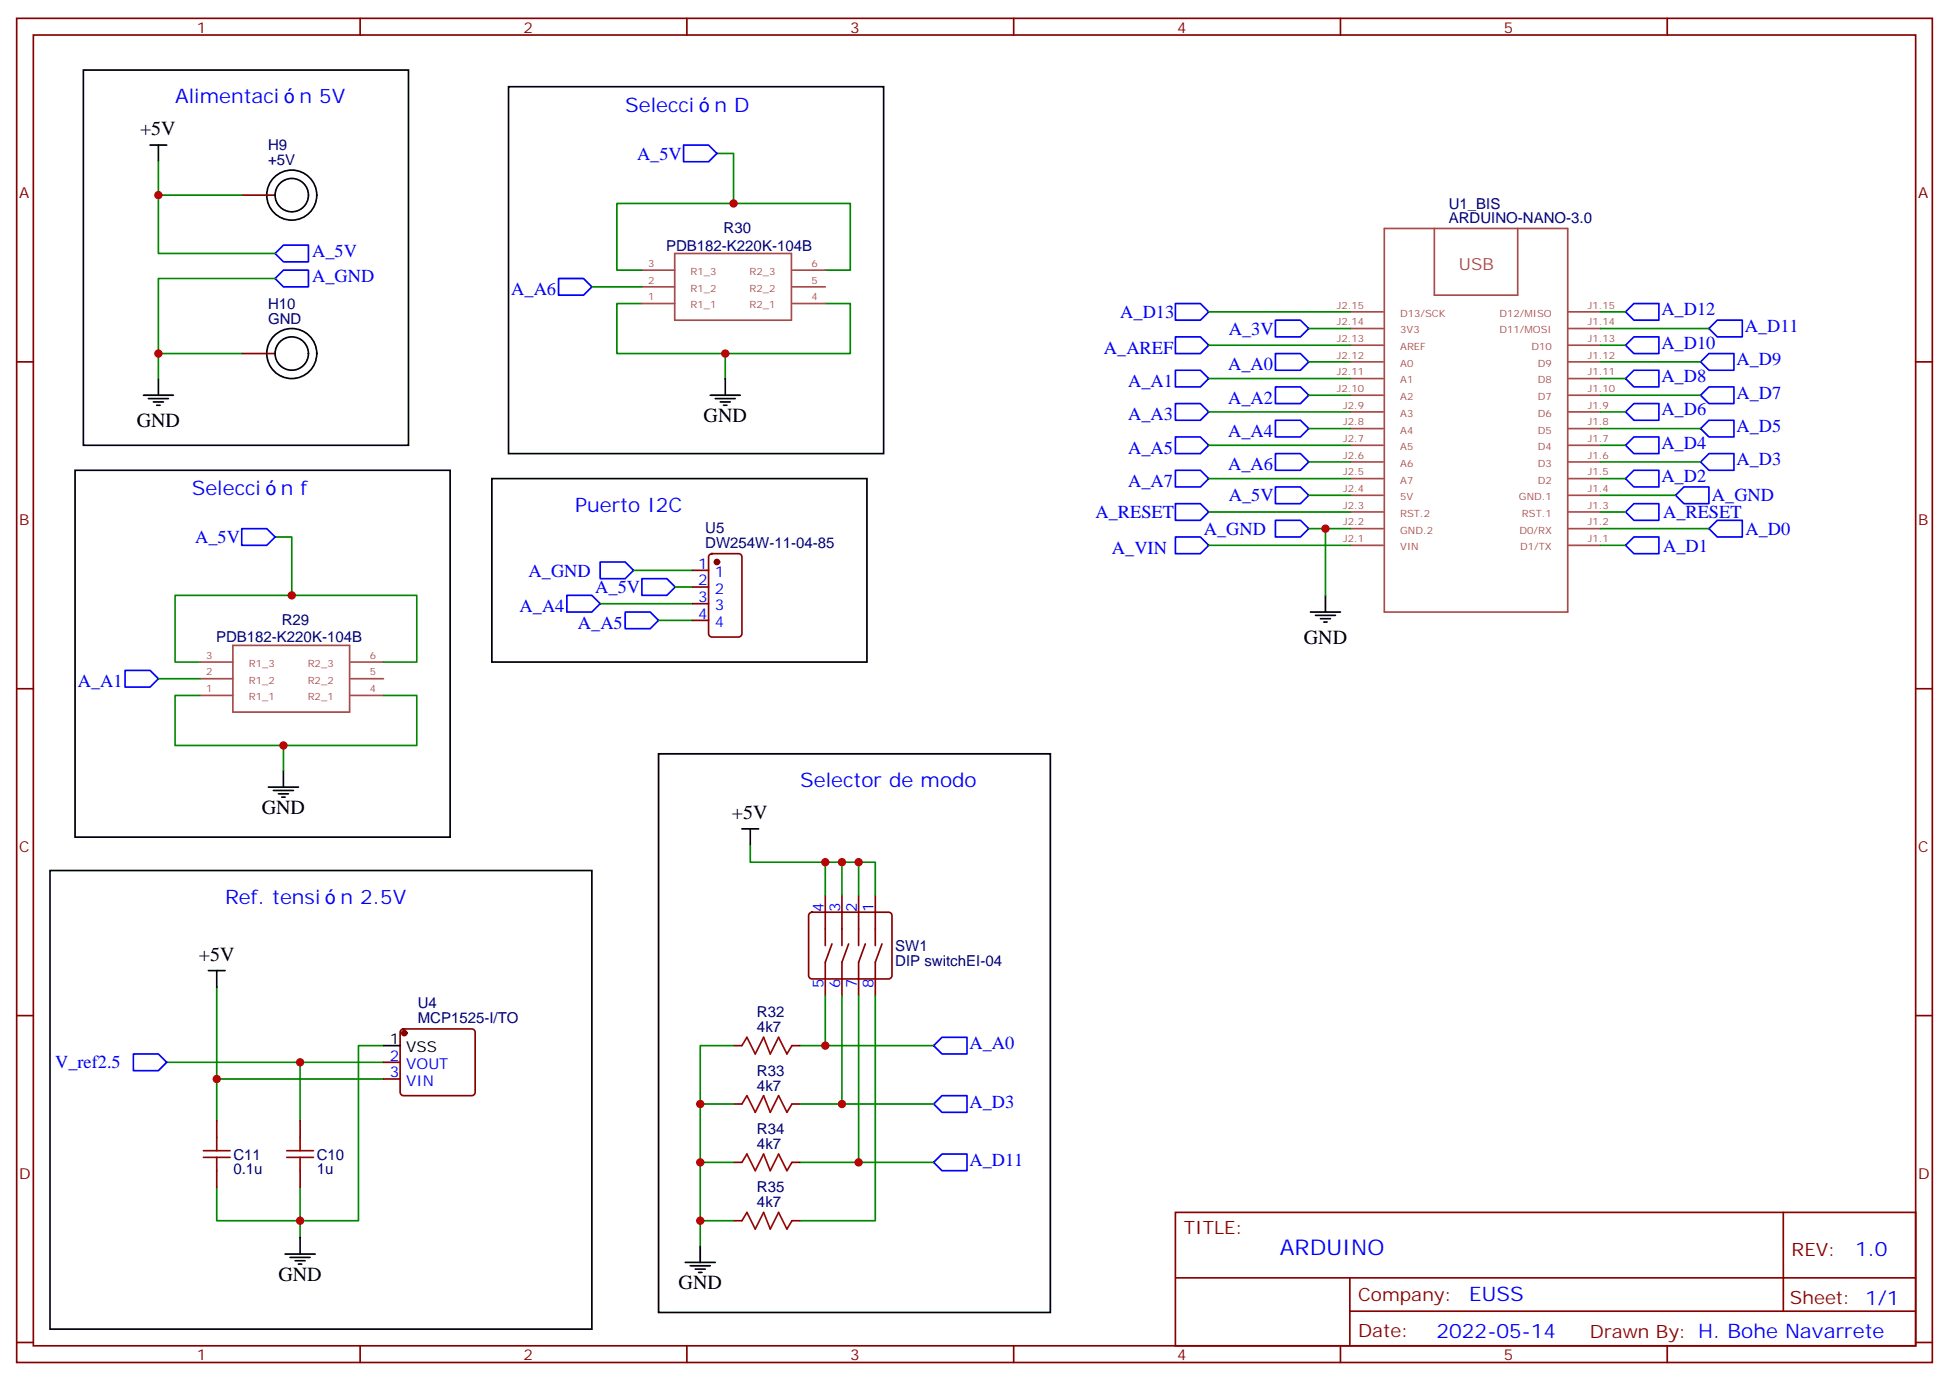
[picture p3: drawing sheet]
<svg xmlns="http://www.w3.org/2000/svg" width="412mm" height="292mm" viewBox="0 0 412 292" stroke-linecap="round" stroke-linejoin="round" font-family="sans-serif">
<g fill="none" stroke="#870000" stroke-width=".35">
<path d="M3.5 3.9h405.4v284.3h-405.4zM7.1 7.4h398.2v277.3h-398.2zM76.2 3.9v3.5M145.3 3.9v3.5M214.5 3.9v3.5M283.6 3.9v3.5M352.8 3.9v3.5M51.2 41.3h7M3.5 76.6h3.6M51.2 74.8h7M405.3 76.6h3.6M150.2 117.3l.4-.2h5.7a.71 .71 0 0 1 .7 .7v16.3a.76 .76 0 0 1-.7 .7h-5.7a.76 .76 0 0 1-.7-.7v-16.3z"/>
<path d="M146.4 120.6h3.5M146.4 124.2h3.5M146.4 127.7h3.5M146.4 131.2h3.5M3.5 145.7h3.6M405.3 145.7h3.6M171.3 193.2l.5-.2h16.2a.71 .71 0 0 1 .7 .7v12.7a.76 .76 0 0 1-.7 .7h-16.2a.76 .76 0 0 1-.7-.7v-12.7zM174.6 189.4v10.6M176 199.7l-1.4 3.9v7M178.2 189.4v10.6M179.6 199.7l-1.4 3.9v7M181.7 189.4v10.6"/>
<path d="M183.1 199.7l-1.4 3.9v7M185.2 189.4v10.6M186.6 199.7l-1.4 3.9v7M3.5 214.8h3.6M84.9 217.9l.5-.2h14.4a.71 .71 0 0 1 .7 .7v12.7a.76 .76 0 0 1-.7 .7h-14.4a.76 .76 0 0 1-.7-.7v-12.7zM405.3 214.8h3.6M45.9 237.1v3.5M63.5 237.1v3.5M81.1 224.7h3.6M81.1 228.2h3.6M155.2 221.2h1.8M155.2 233.5h1.8"/>
<path d="M167.6 221.2h1.7M167.6 233.5h1.7M45.9 247.6v3.6M63.5 247.6v3.6M155.2 245.9h1.8M155.2 258.2h1.8M167.6 245.9h1.7M167.6 258.2h1.7M248.7 256.5h156.6v28.2h-156.6zM377.3 256.5v20.9M248.7 270.3h156.5M285.6 277.4h119.6"/>
<path d="M285.6 270.3v14.1M3.5 284h3.6M76.2 284.7v3.5M145.3 284.7v3.5M214.5 284.7v3.5M283.6 284.7v3.5M352.8 284.7v3.5M405.3 284h3.6"/>
</g>
<g fill="none" stroke="#000" stroke-width=".35">
<path d="M17.6 14.8h68.8v79.4h-68.8zM107.6 18.3h79.4v77.7h-79.4zM31.7 30.7h3.6M33.5 30.7v3.5M15.9 99.5h79.3v77.6h-79.3zM30.3 83.6h6.4M31.4 84.3h4.2M32.5 85h2.1M33.2 85.7h.7M33.5 80.1v3.5M150.3 83.6h6.3M151.3 84.3h4.3"/>
<path d="M152.4 85h2.1M153.1 85.7h.7M153.5 80.1v3.5M104.1 101.2h79.3v38.9h-79.3zM277.3 129.5h6.3M278.3 130.2h4.3M279.4 130.9h2.1M280.1 131.6h.7M280.5 125.9v3.6M139.3 159.5h82.9v118.1h-82.9zM56.8 166.5h6.3M57.9 167.2h4.2"/>
<path d="M58.9 167.9h2.1M59.6 168.6h.7M60 163v3.5M157 175.3h3.5M158.7 175.3v3.6M10.6 184.1h114.6v97.1h-114.6zM44.1 205.3h3.5M45.9 205.3v3.5M81.1 221.2h3.6M60.3 265.3h6.4M61.4 266h4.2M62.4 266.7h2.2"/>
<path d="M63.1 267.4h.8M63.5 261.8v3.5M145 267.1h6.3M146 267.8h4.3M147.1 268.5h2.1M147.8 269.2h.7M148.2 263.5v3.6"/>
<circle cx="61.7" cy="41.3" r="3.5"/>
<circle cx="61.7" cy="41.3" r="5.3"/>
<circle cx="61.7" cy="74.8" r="3.5"/>
<circle cx="61.7" cy="74.8" r="5.3"/>
</g>
<g fill="none" stroke="#008700" stroke-width=".35">
<path d="M33.5 34.2v19.4h24.7M151.7 32.5h3.5v10.5h-24.7v14.2h5.3M33.5 41.3h17.7M58.2 58.9h-24.7v21.2M155.2 43h24.7v14.2h-5.3M33.5 74.8h17.7M125.2 60.7h10.6M135.8 64.2h-5.3v10.6h23M174.6 64.2h5.3v10.6h-26.4v5.3M255.8 73h30M255.8 66h30M276.9 69.5h8.9"/>
<path d="M276.9 76.6h8.9M338.7 69.5h22.9M338.7 76.6h21.1M338.7 73h5.3M338.7 66h5.3M255.8 87.1h30M255.8 94.2h30M255.8 80.1h30M276.9 83.6h8.9M276.9 90.7h8.9M276.9 97.7h8.9M338.7 83.6h21.1"/>
<path d="M338.7 87.1h5.3M338.7 90.7h21.1M338.7 94.2h5.3M338.7 80.1h5.3M338.7 97.7h21.1M58.2 113.6h3.5v12.3h-24.7v14.2h5.3M255.8 108.3h30M255.8 115.4h30M255.8 101.2h30M276.9 104.8h8.9M276.9 111.8h8.9M280.5 111.8v14.1"/>
<path d="M338.7 108.3h5.3M338.7 104.8h15.8M338.7 111.8h22.9M338.7 115.4h5.3M338.7 101.2h5.3M61.7 125.9h26.5v14.2h-7.1M127 127.7h19.4M134.1 120.6h12.3M139.3 131.2h7.1M142.9 124.2h3.5M33.5 143.6h8.8M42.3 147.1h-5.3v10.6h23"/>
<path d="M81.1 147.1h7.1v10.6h-28.2v5.3M158.7 178.9v3.5h26.5v7M174.6 182.4v7M178.2 182.4v7M181.7 182.4v7M45.9 208.8v19.4M174.6 210.6v10.6h-5.3M178.2 210.6v22.9h-8.9M181.7 210.6v35.3h-12.4M185.2 210.6v47.6h-15.9M35.3 224.7h28.2M81.1 228.2h-35.2v8.9"/>
<path d="M81.1 224.7h-17.6v12.4M81.1 221.2h-5.3v37h-12.3v-7M148.2 233.5h7M155.2 221.2h-7v42.3M174.6 221.2h23M178.2 233.5h19.4M45.9 251.2v7h17.6v3.6M148.2 258.2h7M148.2 245.9h7M181.7 245.9h15.9"/>
</g>
<path d="M157 221.2l1-1.8 1.8 3.6 1.8-3.6 1.4 3.6 1.7-3.6 1.8 3.6 1.1-1.8M157 233.5l1-1.7 1.8 3.5 1.8-3.5 1.4 3.5 1.7-3.5 1.8 3.5 1.1-1.8M43 244.8h5.7M43 243.4h5.7M45.9 240.6v2.8M45.9 244.8v2.8M60.7 244.8h5.6M60.7 243.4h5.6M63.5 240.6v2.8M63.5 244.8v2.8M157 245.9l1-1.8 1.8 3.5 1.8-3.5 1.4 3.5 1.7-3.5 1.8 3.5 1.1-1.7M157 258.2l1-1.7 1.8 3.5 1.8-3.5 1.4 3.5 1.7-3.5 1.8 3.5 1.1-1.8" fill="none" stroke="#a10000" stroke-width=".35"/>
<g fill="none" stroke="#00f" stroke-width=".35">
<path d="M144.6 30.7h5.3l1.8 1.8-1.8 1.7h-5.3zM58.2 53.6l1.8-1.7h5.3v3.5h-5.3zM58.2 58.9l1.8-1.7h5.3v3.5h-5.3zM118.2 58.9h5.3l1.7 1.8-1.7 1.7h-5.3zM248.7 78.3h5.3l1.8 1.8-1.8 1.7h-5.3zM248.7 71.3h5.3l1.8 1.7-1.8 1.8h-5.3zM248.7 64.2h5.3l1.8 1.8-1.8 1.7h-5.3zM269.9 67.7h5.3l1.7 1.8-1.7 1.8h-5.3zM269.9 74.8h5.3l1.7 1.8-1.7 1.7h-5.3zM345.7 78.3h5.3v3.5h-5.3l-1.7-1.7zM345.7 71.3h5.3v3.5h-5.3l-1.7-1.8zM345.7 64.2h5.3v3.5h-5.3l-1.7-1.7z"/>
<path d="M359.8 76.6l1.8-1.8h5.3v3.5h-5.3zM361.6 69.5l1.8-1.8h5.3v3.6h-5.3zM248.7 92.4h5.3l1.8 1.8-1.8 1.8h-5.3zM248.7 85.4h5.3l1.8 1.7-1.8 1.8h-5.3zM248.7 99.5h5.3l1.8 1.7-1.8 1.8h-5.3zM269.9 88.9h5.3l1.7 1.8-1.7 1.7h-5.3zM269.9 81.8h5.3l1.7 1.8-1.7 1.8h-5.3zM269.9 96h5.3l1.7 1.7-1.7 1.8h-5.3zM344 94.2l1.7-1.8h5.3v3.6h-5.3zM345.7 85.4h5.3v3.5h-5.3l-1.7-1.8zM359.8 83.6l1.8-1.8h5.3v3.6h-5.3zM361.6 96h5.3v3.5h-5.3l-1.8-1.8z"/>
<path d="M361.6 88.9h5.3v3.5h-5.3l-1.8-1.7zM51.2 111.8h5.2l1.8 1.8-1.8 1.8h-5.2zM127 118.9h5.3l1.8 1.7-1.8 1.8h-5.3zM248.7 113.6h5.3l1.8 1.8-1.8 1.7h-5.3zM248.7 106.5h5.3l1.8 1.8-1.8 1.8h-5.3zM269.9 110.1h5.3l1.7 1.7-1.7 1.8h-5.3zM269.9 103h5.3l1.7 1.8-1.7 1.7h-5.3zM344 108.3l1.7-1.8h5.3v3.6h-5.3zM344 115.4l1.7-1.8h5.3v3.5h-5.3zM344 101.2l1.7-1.7h5.3v3.5h-5.3zM354.5 104.8l1.8-1.8h5.3v3.5h-5.3zM361.6 111.8l1.8-1.7h5.3v3.5h-5.3z"/>
<path d="M119.9 125.9h5.3l1.8 1.8-1.8 1.8h-5.3zM132.3 129.5h5.3l1.7 1.7-1.7 1.8h-5.3zM135.8 122.4h5.3l1.8 1.8-1.8 1.7h-5.3zM26.5 141.8h5.2l1.8 1.8-1.8 1.7h-5.2zM199.3 219.4h5.3v3.6h-5.3l-1.7-1.8zM28.2 223h5.3l1.8 1.7-1.8 1.8h-5.3zM197.6 233.5l1.7-1.7h5.3v3.5h-5.3zM197.6 245.9l1.7-1.8h5.3v3.5h-5.3z"/>
</g>
<g fill="#870000" stroke="#870000" stroke-width=".35">
<circle cx="85.5" cy="218.5" r=".53"/>
<circle cx="151.7" cy="118.9" r=".53"/>
</g>
<g fill="none" stroke="#a64a4a" stroke-width=".35">
<path d="M135.8 57.2h7M142.8 53.6h24.7v14.1h-24.7zM167.7 57.2h6.9M292.9 48.3h38.8v81.2h-38.8zM303.5 48.3v14.1h17.6v-14.1M135.8 64.2h7M135.8 60.7h7M167.7 64.2h6.9M167.7 60.7h6.9M285.8 76.6h6.9M285.8 73h6.9M285.8 69.5h6.9"/>
<path d="M285.8 66h6.9M331.7 76.6h7M331.7 73h7M331.7 69.5h7M331.7 66h7M285.8 97.7h6.9M285.8 94.2h6.9M285.8 90.7h6.9M285.8 87.1h6.9M285.8 83.6h6.9M285.8 80.1h6.9M331.7 97.7h7"/>
<path d="M331.7 94.2h7M331.7 90.7h7M331.7 87.1h7M331.7 83.6h7M331.7 80.1h7M285.8 115.4h6.9M285.8 111.8h6.9M285.8 108.3h6.9M285.8 104.8h6.9M285.8 101.2h6.9M331.7 115.4h7M331.7 111.8h7"/>
<path d="M331.7 108.3h7M331.7 104.8h7M331.7 101.2h7M49.3 136.5h24.7v14.1h-24.7zM42.3 147.1h7M42.3 143.6h7M42.3 140.1h7M74.2 147.1h6.9M74.2 143.6h6.9M74.2 140.1h6.9"/>
</g>
<g fill="#c00">
<circle cx="45.9" cy="228.2" r=".88"/>
<circle cx="63.5" cy="224.7" r=".88"/>
<circle cx="63.5" cy="258.2" r=".88"/>
<circle cx="61.7" cy="125.9" r=".88"/>
<circle cx="60" cy="157.7" r=".88"/>
<circle cx="153.5" cy="74.8" r=".88"/>
<circle cx="155.2" cy="43" r=".88"/>
<circle cx="33.5" cy="41.3" r=".88"/>
<circle cx="148.2" cy="258.2" r=".88"/>
<circle cx="148.2" cy="245.9" r=".88"/>
<circle cx="148.2" cy="233.5" r=".88"/>
<circle cx="174.6" cy="221.2" r=".88"/>
<circle cx="178.2" cy="233.5" r=".88"/>
<circle cx="181.7" cy="245.9" r=".88"/>
<circle cx="174.6" cy="182.4" r=".88"/>
<circle cx="178.2" cy="182.4" r=".88"/>
<circle cx="181.7" cy="182.4" r=".88"/>
<circle cx="280.5" cy="111.8" r=".88"/>
<circle cx="33.5" cy="74.8" r=".88"/>
</g>
<text font-size="4.6" fill="#00f" x="270.8" y="265.5">ARDUINO</text>
<g font-size="4.2" fill="#00f">
<text x="37" y="21.9">Alimentaci</text>
<text x="63.4" y="21.9">n 5V</text>
<text x="132.3" y="23.6">Selecci</text>
<text x="151.2" y="23.6">n D</text>
<text x="40.6" y="104.8">Selecci</text>
<text x="59.5" y="104.8">n f</text>
<text x="121.7" y="108.3">Puerto I2C</text>
<text x="169.3" y="166.5">Selector de modo</text>
<text x="47.6" y="191.2">Ref. tensi</text>
<text x="72.1" y="191.2">n 2.5V</text>
<text x="392.5" y="265.7">1.0</text>
<text x="310.9" y="275.3">EUSS</text>
<text x="304" y="283.1">2022-05-14</text>
</g>
<g font-size="4.2">
<text x="29.6" y="28.6">+5V</text>
<text x="148.9" y="89.3">GND</text>
<text x="28.9" y="90.3">GND</text>
<text x="275.9" y="136.2">GND</text>
<text x="55.4" y="172.2">GND</text>
<text x="154.9" y="173.2">+5V</text>
<text x="42.1" y="203.2">+5V</text>
<text x="58.9" y="270.9">GND</text>
<text x="143.6" y="272.7">GND</text>
</g>
<g font-size="3.9" fill="#00f">
<text x="134.8" y="33.8">A_5V</text>
<text x="66" y="54.4">A_5V</text>
<text x="66" y="59.7">A_GND</text>
<text x="108.2" y="62.4">A_A6</text>
<text x="237.1" y="67.2">A_D13</text>
<text x="260" y="70.8">A_3V</text>
<text x="351.5" y="66.7">A_D12</text>
<text x="369.2" y="70.2">A_D11</text>
<text x="233.6" y="74.8">A_AREF</text>
<text x="351.5" y="73.8">A_D10</text>
<text x="367.4" y="77.3">A_D9</text>
<text x="238.7" y="81.8">A_A1</text>
<text x="259.9" y="78.3">A_A0</text>
<text x="351.5" y="80.8">A_D8</text>
<text x="238.7" y="88.9">A_A3</text>
<text x="259.9" y="85.4">A_A2</text>
<text x="351.5" y="87.9">A_D6</text>
<text x="367.4" y="84.3">A_D7</text>
<text x="238.7" y="96">A_A5</text>
<text x="259.9" y="92.4">A_A4</text>
<text x="351.5" y="94.9">A_D4</text>
<text x="367.4" y="91.4">A_D5</text>
<text x="259.9" y="99.5">A_A6</text>
<text x="351.5" y="102">A_D2</text>
<text x="367.4" y="98.5">A_D3</text>
<text x="238.7" y="103">A_A7</text>
<text x="260" y="106.1">A_5V</text>
<text x="362.2" y="106.1">A_GND</text>
<text x="231.8" y="109.6">A_RESET</text>
<text x="254.7" y="113.1">A_GND</text>
<text x="351.9" y="109.6">A_RESET</text>
<text x="369.3" y="113.1">A_D0</text>
<text x="41.3" y="114.9">A_5V</text>
<text x="235.3" y="117.2">A_VIN</text>
<text x="351.9" y="116.7">A_D1</text>
<text x="111.9" y="122">A_GND</text>
<text x="126" y="125.5">A_5V</text>
<text x="109.9" y="129.5">A_A4</text>
<text x="122.3" y="133">A_A5</text>
<text x="16.5" y="145.3">A_A1</text>
<text x="205.1" y="221.9">A_A0</text>
<text x="11.7" y="226">V_ref2.5</text>
<text x="205.1" y="234.3">A_D3</text>
<text x="205.1" y="246.6">A_D11</text>
</g>
<g font-size="3.9" fill="#800">
<text x="250.5" y="261.1">TITLE:</text>
<text x="379.1" y="265.7">REV:</text>
<text x="287.4" y="275.3">Company:</text>
<text x="378.7" y="275.9">Sheet: 1/1</text>
<text x="287.4" y="282.9">Date:</text>
<text x="336.4" y="283">Drawn By: H. Bohe Navarrete</text>
</g>
<text font-size="3.5" fill="#a54b4b" x="308.7" y="57.2">USB</text>
<g font-size="3.2" fill="#800">
<text x="41.6" y="6.9">1</text>
<text x="110.8" y="6.9">2</text>
<text x="179.9" y="6.9">3</text>
<text x="249.1" y="6.9">4</text>
<text x="318.2" y="6.9">5</text>
<text x="4.1" y="42">A</text>
<text x="405.9" y="42">A</text>
<text x="4.1" y="111.1">B</text>
<text x="405.9" y="111.1">B</text>
<text x="4.1" y="180.3">C</text>
<text x="405.9" y="180.3">C</text>
<text x="4.1" y="249.4">D</text>
<text x="405.9" y="249.4">D</text>
<text x="41.6" y="287.7">1</text>
<text x="110.8" y="287.7">2</text>
<text x="179.9" y="287.7">3</text>
<text x="249.1" y="287.7">4</text>
<text x="318.2" y="287.7">5</text>
</g>
<g font-size="3.2" fill="#000080">
<text x="56.7" y="34.9">+5V</text>
<text x="56.7" y="31.8">H9</text>
<text x="306.5" y="47.3">ARDUINO-NANO-3.0</text>
<text x="306.5" y="44.2">U1_BIS</text>
<text x="140.9" y="53">PDB182-K220K-104B</text>
<text x="153.1" y="49.4">R30</text>
<text x="56.7" y="65.3">H10</text>
<text x="56.7" y="68.4">GND</text>
<text x="149.2" y="112.7">U5</text>
<text x="149.2" y="116">DW254W-11-04-85</text>
<text x="45.7" y="135.9">PDB182-K220K-104B</text>
<text x="59.6" y="132.3">R29</text>
<text x="189.4" y="201.1">SW1</text>
<text x="189.4" y="204.4">DIP switchEI-04</text>
<text x="88.4" y="213.3">U4</text>
<text x="160.2" y="215.2">R32</text>
<text x="88.4" y="216.4">MCP1525-I/TO</text>
<text x="160.2" y="218.4">4k7</text>
<text x="160.2" y="227.5">R33</text>
<text x="160.2" y="230.7">4k7</text>
<text x="160.2" y="239.9">R34</text>
<text x="49.4" y="245.3">C11</text>
<text x="67" y="245.3">C10</text>
<text x="160.2" y="243.1">4k7</text>
<text x="49.4" y="248.4">0.1u</text>
<text x="67" y="248.4">1u</text>
<text x="160.2" y="255.4">4k7</text>
<text x="160.2" y="252.2">R35</text>
</g>
<g font-size="3.2" fill="#00f">
<text x="147.7" y="120.3">1</text>
<text x="147.7" y="123.8">2</text>
<text x="151.2" y="122.1">1</text>
<text x="151.2" y="125.6">2</text>
<text x="147.7" y="127.4">3</text>
<text x="147.7" y="130.9">4</text>
<text x="151.2" y="129.1">3</text>
<text x="151.2" y="132.6">4</text>
<text x="174.3" y="193" transform="rotate(-90 174.3 193)">4</text>
<text x="177.8" y="193" transform="rotate(-90 177.8 193)">3</text>
<text x="181.3" y="193" transform="rotate(-90 181.3 193)">2</text>
<text x="184.9" y="193" transform="rotate(-90 184.9 193)">1</text>
<text x="174.3" y="209.1" transform="rotate(-90 174.3 209.1)">5</text>
<text x="177.8" y="209.1" transform="rotate(-90 177.8 209.1)">6</text>
<text x="181.3" y="209.1" transform="rotate(-90 181.3 209.1)">7</text>
<text x="184.9" y="209.1" transform="rotate(-90 184.9 209.1)">8</text>
<text x="82.5" y="224.4">2</text>
<text x="82.5" y="227.9">3</text>
<text x="86" y="226.1">VOUT</text>
<text x="86" y="229.7">VIN</text>
</g>
<g font-size="3.2">
<text x="82.5" y="220.8">1</text>
<text x="86" y="222.6">VSS</text>
</g>
<g font-size="2.1" fill="#a54b4b">
<text x="137.1" y="60">2</text>
<text x="137.1" y="56.5">3</text>
<text x="146.1" y="58.2">R1_3</text>
<text x="158.6" y="58.2">R2_3</text>
<text x="171.7" y="60">5</text>
<text x="171.7" y="56.5">6</text>
<text x="137.1" y="63.5">1</text>
<text x="146.1" y="65.2">R1_1</text>
<text x="146.1" y="61.7">R1_2</text>
<text x="158.6" y="65.2">R2_1</text>
<text x="158.6" y="61.7">R2_2</text>
<text x="171.7" y="63.5">4</text>
<text x="282.9" y="65.3">J2.15</text>
<text x="336" y="65.3">J1.15</text>
<text x="282.9" y="68.8">J2.14</text>
<text x="296.3" y="70.5">3V3</text>
<text x="296.3" y="67">D13/SCK</text>
<text x="317.3" y="70.5">D11/MOSI</text>
<text x="317.3" y="67">D12/MISO</text>
<text x="336" y="68.8">J1.14</text>
<text x="282.9" y="75.9">J2.12</text>
<text x="282.9" y="72.3">J2.13</text>
<text x="296.3" y="77.6">A0</text>
<text x="296.3" y="74.1">AREF</text>
<text x="324" y="74.1">D10</text>
<text x="325.4" y="77.6">D9</text>
<text x="336" y="75.9">J1.12</text>
<text x="336" y="72.3">J1.13</text>
<text x="282.9" y="82.9">J2.10</text>
<text x="282.9" y="79.4">J2.11</text>
<text x="296.3" y="81.1">A1</text>
<text x="325.4" y="81.1">D8</text>
<text x="336" y="82.9">J1.10</text>
<text x="336" y="79.4">J1.11</text>
<text x="284.2" y="90">J2.8</text>
<text x="284.2" y="86.4">J2.9</text>
<text x="296.3" y="88.2">A3</text>
<text x="296.3" y="84.6">A2</text>
<text x="325.4" y="88.2">D6</text>
<text x="325.4" y="84.6">D7</text>
<text x="336" y="90">J1.8</text>
<text x="336" y="86.4">J1.9</text>
<text x="284.2" y="93.5">J2.7</text>
<text x="296.3" y="95.2">A5</text>
<text x="296.3" y="91.7">A4</text>
<text x="325.4" y="95.2">D4</text>
<text x="325.4" y="91.7">D5</text>
<text x="336" y="93.5">J1.7</text>
<text x="284.2" y="100.6">J2.5</text>
<text x="284.2" y="97">J2.6</text>
<text x="296.3" y="98.8">A6</text>
<text x="325.4" y="98.8">D3</text>
<text x="336" y="100.6">J1.5</text>
<text x="336" y="97">J1.6</text>
<text x="284.2" y="107.6">J2.3</text>
<text x="284.2" y="104.1">J2.4</text>
<text x="296.3" y="105.8">5V</text>
<text x="296.3" y="102.3">A7</text>
<text x="321.4" y="105.8">GND.1</text>
<text x="325.4" y="102.3">D2</text>
<text x="336" y="107.6">J1.3</text>
<text x="336" y="104.1">J1.4</text>
<text x="284.2" y="111.1">J2.2</text>
<text x="296.3" y="112.9">GND.2</text>
<text x="296.3" y="109.3">RST.2</text>
<text x="321.5" y="112.9">D0/RX</text>
<text x="322" y="109.3">RST.1</text>
<text x="336" y="111.1">J1.2</text>
<text x="284.2" y="114.7">J2.1</text>
<text x="296.3" y="116.4">VIN</text>
<text x="321.7" y="116.4">D1/TX</text>
<text x="336" y="114.7">J1.1</text>
<text x="43.7" y="142.9">2</text>
<text x="43.7" y="139.4">3</text>
<text x="52.6" y="141.1">R1_3</text>
<text x="65.1" y="141.1">R2_3</text>
<text x="78.2" y="142.9">5</text>
<text x="78.2" y="139.4">6</text>
<text x="43.7" y="146.4">1</text>
<text x="52.6" y="148.1">R1_1</text>
<text x="52.6" y="144.6">R1_2</text>
<text x="65.1" y="148.1">R2_1</text>
<text x="65.1" y="144.6">R2_2</text>
<text x="78.2" y="146.4">4</text>
</g>
</svg>
